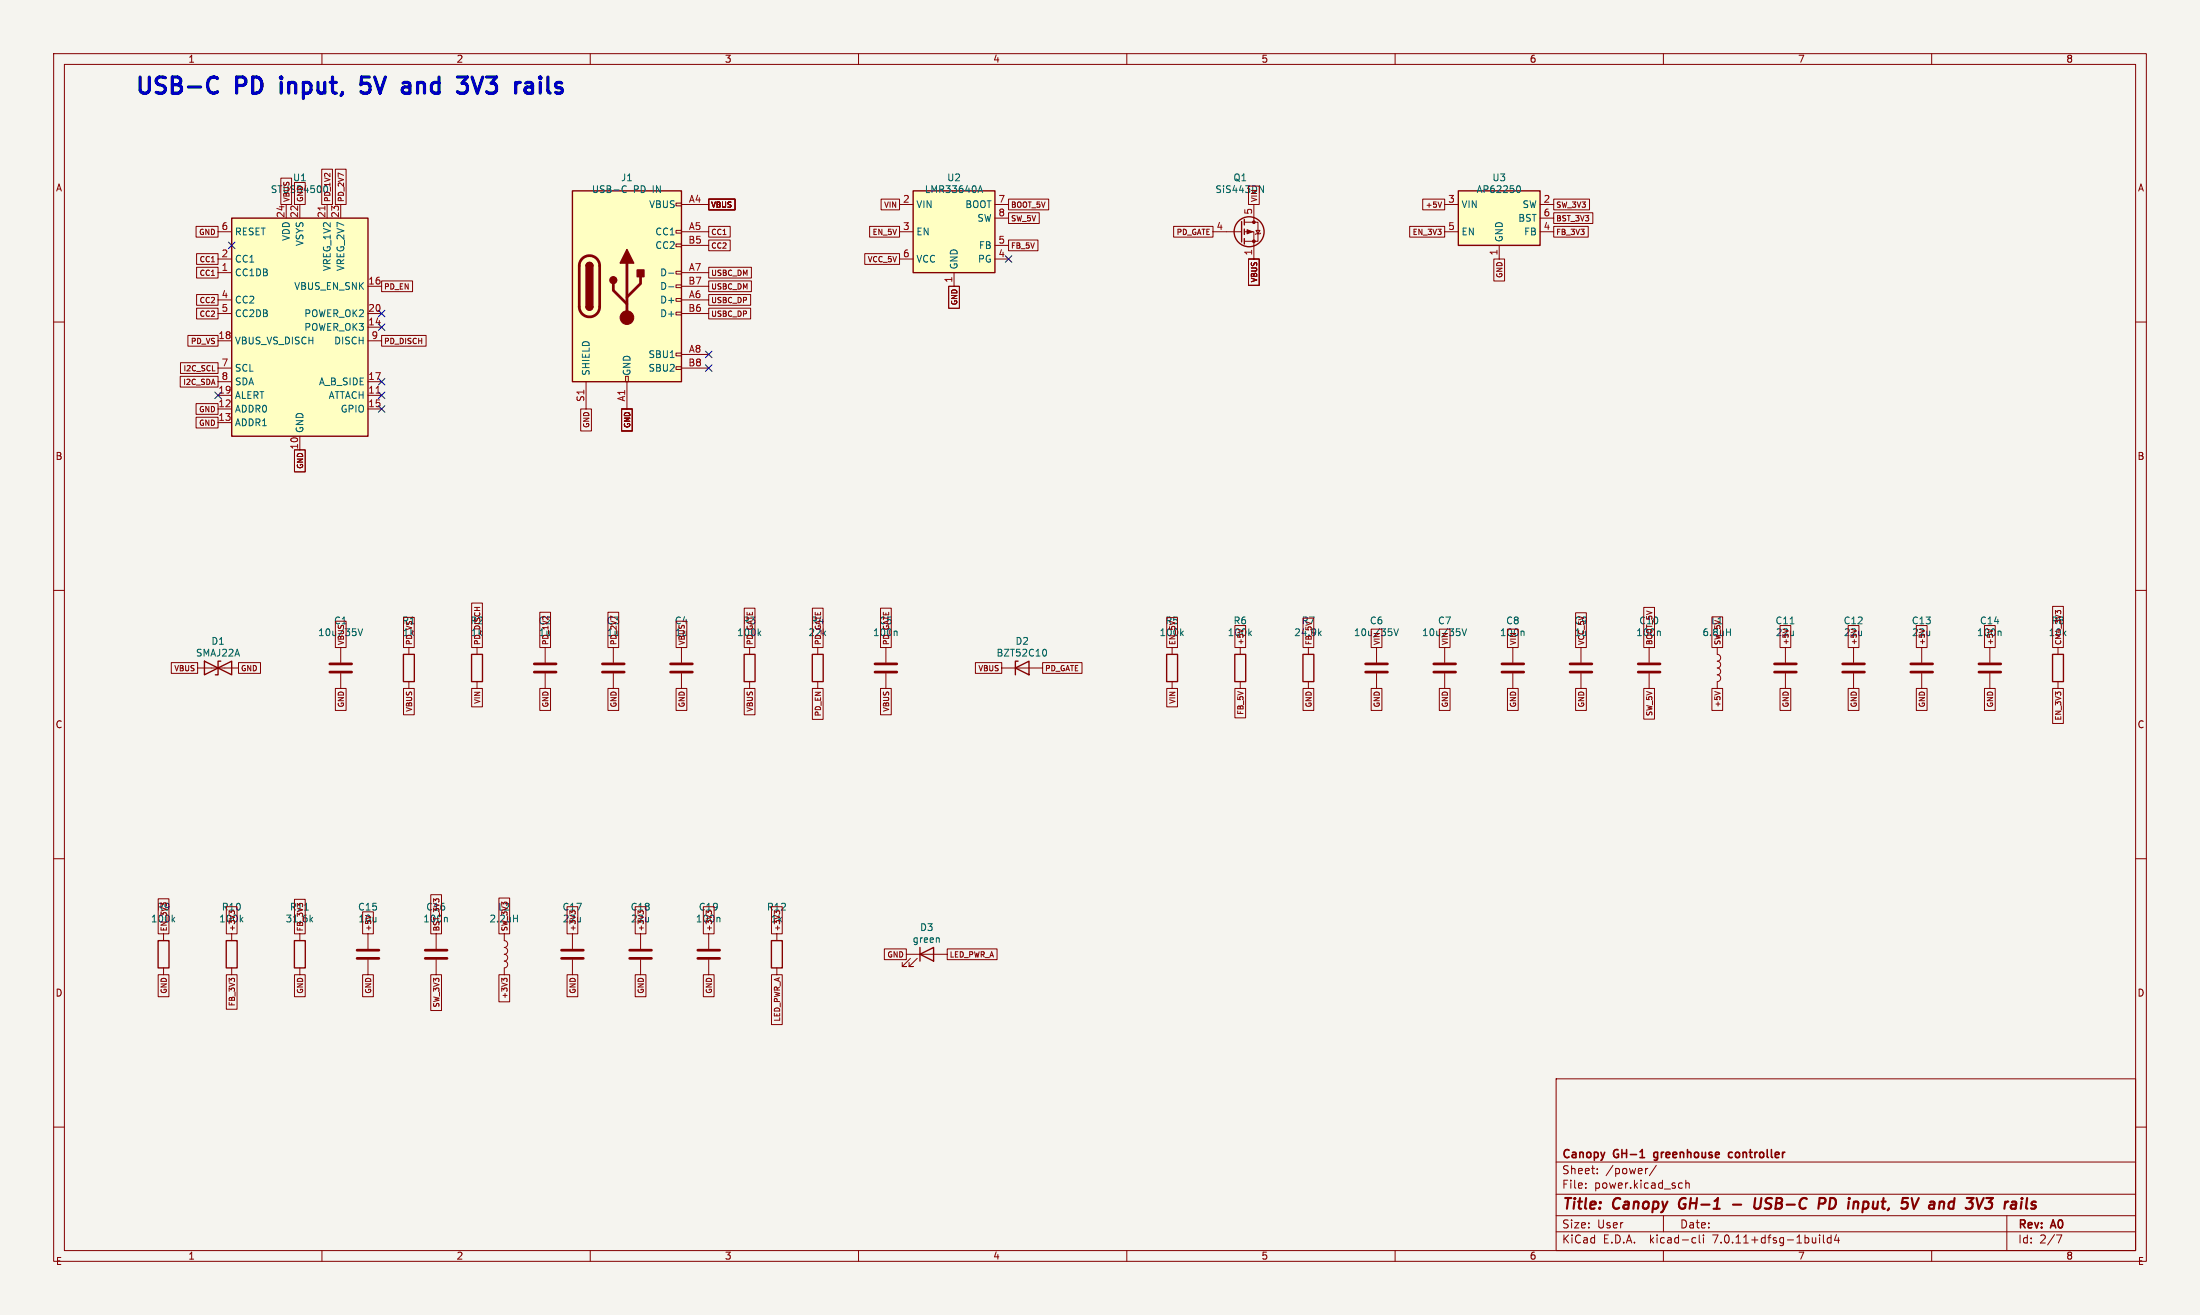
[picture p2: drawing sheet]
<svg xmlns="http://www.w3.org/2000/svg" width="410mm" height="245mm" viewBox="0 0 410 245" stroke-linecap="round" stroke-linejoin="round" font-family="sans-serif">
<path d="M0 0h410v245h-410z" fill="#f5f4ef" stroke="#f5f4ef" stroke-width=".19"/>
<g fill="none" stroke="#840000" stroke-width=".19">
<path d="M10 10h390v225h-390zM12 12h386v221h-386zM60 10v2M110 10v2M160 10v2M210 10v2M260 10v2M310 10v2M360 10v2M52.3 33.2h2v4.9h-2zM53.3 38.1v2.5M54.9 34h2v4.1h-2z"/>
<path d="M55.9 38.1v2.5M60 31.5h2v6.6h-2zM61 38.1v2.5M62.5 31.5h2v6.6h-2zM63.5 38.1v2.5M126 37.8h1v.6h-1zM127 38.1h5.1M132.1 37.1h4.9v2h-4.9zM164.2 37.1h3.4v2h-3.4zM167.6 38.1h2.6M185.4 38.1h2.6M188 37.1h7.4v2h-7.4z"/>
<path d="M188 39.6h5.7v2h-5.7zM232.7 34.7h2v3.4h-2zM233.7 38.1v3.3M265.1 37.1h4.1v2h-4.1zM268.7 37.6l-.4 1M269.2 38.1h2.6M287 38.1h2.6M289.6 37.1h6.6v2h-6.6zM289.6 39.6h7.2v2h-7.2zM10 60h2M36.5 42.2h4.1v2h-4.1zM36.6 49.8h4v2h-4z"/>
<path d="M36.6 47.3h4v2h-4zM36.6 54.9h4v2h-4zM36.6 57.4h4v2h-4zM40.6 43.2h2.6M40.6 48.3h2.6M40.6 50.8h2.6M40.6 58.4h2.6M40.6 55.9h2.6M68.6 53.3h2.5M68.6 58.4h2.5M71.1 52.3h5.8v2h-5.8zM126 58.2h1v.5h-1z"/>
<path d="M126 55.6h1v.5h-1zM126 53.1h1v.5h-1zM126 50.5h1v.6h-1zM126 45.5h1v.5h-1zM126 42.9h1v.5h-1zM127 43.2h5.1M127 45.7h5.1M127 50.8h5.1M127 53.3h5.1M127 58.4h5.1M127 55.9h5.1M132.1 52.3h7.9v2h-7.9z"/>
<path d="M132.1 54.9h7.8v2h-7.8zM132.1 57.4h7.8v2h-7.8zM132.1 42.2h4v2h-4zM132.1 49.8h7.9v2h-7.9zM132.1 44.7h4v2h-4zM161.2 47.3h6.4v2h-6.4zM162.1 42.2h5.5v2h-5.5zM167.6 43.2h2.6M167.6 48.3h2.6M176.8 53.3h2v4.1h-2zM177.8 50.8v2.5M185.4 40.6h2.6"/>
<path d="M185.4 48.3h2.6M185.4 45.7h2.6M188 44.7h5.4v2h-5.4zM218.7 42.2h7.4v2h-7.4zM226.1 43.2h5.3M231.9 43.2h1.8v5.1M231.9 41.4h2.5v3.6h-2.5M232.7 48.3h2v4.9h-2zM234.1 42.9h.7l-.4 .7zM234.9 43.4l-1 .3M262.7 42.2h6.5v2h-6.5zM269.2 43.2h2.6"/>
<path d="M278.4 48.3h2v4.1h-2zM279.4 45.7v2.6M287 43.2h2.6M287 40.6h2.6M289.6 42.2h6.4v2h-6.4zM398 60h2M33.6 70.1h7v2h-7zM33.6 67.6h7v2h-7zM35 62.5h5.6v2h-5.6zM36.5 75.2h4.1v2h-4.1zM36.5 77.7h4.1v2h-4.1zM40.6 73.7h2.6"/>
<path d="M40.6 76.2h2.6M40.6 78.7h2.6M40.6 71.1h2.6M40.6 63.5h2.6M40.6 68.6h2.6M68.6 73.7h2.5M68.6 76.2h2.5M68.6 61h2.5M68.6 71.1h2.5M68.6 63.5h2.5M71.1 62.5h8.3v2h-8.3zM108.2 76.2h2v4.1h-2z"/>
<path d="M109.2 71.1v5.1M115.8 76.2h2v4.1h-2zM116.6 70.1h.5v1h-.5zM116.8 71.1v5.1M126 68.3h1v.5h-1zM126 65.8h1v.5h-1zM127 68.6h5.1M127 66h5.1M54.9 83.8h2v4.1h-2zM55.9 81.3v2.5M10 110h2M62.5 115.7h2v5h-2z"/>
<path d="M75.2 115h2v5.7h-2zM87.9 112.4h2v8.3h-2zM100.6 114.1h2v6.6h-2zM113.3 114.1h2v6.6h-2zM126 115.7h2v5h-2zM126.5 119.4l1 .3-1 .4M138.7 113.3h2v7.4h-2zM151.4 113.3h2v7.4h-2zM164.1 113.3h2v7.4h-2zM217.4 115.1h2v5.6h-2zM230.1 116.6h2v4.1h-2zM242.8 115.2h2v5.5h-2z"/>
<path d="M255.5 117.2h2v3.5h-2zM268.2 117.2h2v3.5h-2zM280.9 117.2h2v3.5h-2zM293.6 114.2h2v6.5h-2zM294.2 119.4l1 .3-1 .4M295.3 116.6v.7M306.3 113.2h2v7.5h-2zM319 114.9h2v5.8h-2zM331.7 116.6h2v4.1h-2zM344.4 116.6h2v4.1h-2zM357.1 116.6h2v4.1h-2zM369.8 116.6h2v4.1h-2z"/>
<path d="M382.5 113h2v7.7h-2zM398 110h2M31.9 123.5h4.9v2h-4.9zM36.8 124.5h7.6M44.4 123.5h4.1v2h-4.1zM62.5 128.3h2v4.1h-2zM63.5 120.7v2.7M63.5 125.5v2.8M75.2 128.3h2v4.9h-2zM76.2 120.7v1.2M76.2 127v1.3M87.9 128.3h2v3.4h-2z"/>
<path d="M88.9 120.7v1.2M88.9 127v1.3M100.6 128.3h2v4.1h-2zM101.6 120.7v2.7M101.6 125.5v2.8M113.3 128.3h2v4.1h-2zM114.3 120.7v2.7M114.3 125.5v2.8M126 128.3h2v4.1h-2zM127 120.7v2.7M127 125.5v2.8M138.7 128.3h2v4.9h-2z"/>
<path d="M139.7 120.7v1.2M139.7 127v1.3M151.4 128.3h2v5.7h-2zM152.4 120.7v1.2M152.4 127v1.3M164.1 128.3h2v4.9h-2zM165.1 120.7v2.7M165.1 125.5v2.8M181.8 123.5h4.9v2h-4.9zM186.7 124.5h7.6M194.3 123.5h7.3v2h-7.3zM217.4 128.3h2v3.4h-2z"/>
<path d="M218.4 120.7v1.2M218.4 127v1.3M230.1 128.3h2v5.4h-2zM231.1 120.7v1.2M231.1 127v1.3M242.8 128.3h2v4.1h-2zM243.8 120.7v1.2M243.8 127v1.3M255.5 128.3h2v4.1h-2zM256.5 120.7v2.7M256.5 125.5v2.8M268.2 128.3h2v4.1h-2z"/>
<path d="M269.2 120.7v2.7M269.2 125.5v2.8M280.9 128.3h2v4.1h-2zM281.9 120.7v2.7M281.9 125.5v2.8M293.6 128.3h2v4.1h-2zM294.6 120.7v2.7M294.6 125.5v2.8M306.3 128.3h2v5.7h-2zM307.3 120.7v2.7M307.3 125.5v2.8M319 128.3h2v4.1h-2z"/>
<path d="M319.6 128.8l1 .4M320 120.7v1.2a.64 .64 0 0 1 .7 .7 .64 .64 0 0 1-.7 .6 .64 .64 0 0 1 .7 .6 .64 .64 0 0 1-.7 .7 .64 .64 0 0 1 .7 .6 .64 .64 0 0 1-.7 .6 .64 .64 0 0 1 .7 .7 .64 .64 0 0 1-.7 .6v1.3M331.7 128.3h2v4.1h-2zM332.7 120.7v2.7M332.7 125.5v2.8M344.4 128.3h2v4.1h-2zM345.4 120.7v2.7M345.4 125.5v2.8M357.1 128.3h2v4.1h-2zM358.1 120.7v2.7M358.1 125.5v2.8M369.8 128.3h2v4.1h-2z"/>
<path d="M370.8 120.7v2.7M370.8 125.5v2.8M382.5 128.3h2v6.5h-2zM383.5 120.7v1.2M383.5 127v1.3M10 160h2M398 160h2M29.5 167.5h2v6.5h-2zM30.5 174v1.3M42.2 168.9h2v5.1h-2zM43.2 174v1.3M54.9 167.6h2v6.4h-2z"/>
<path d="M55.9 174v1.3M67.6 169.9h2v4.1h-2zM68.6 174v2.8M68.6 178.8v2.8M80.3 166.7h2v7.3h-2zM81.3 174v2.8M81.3 178.8v2.8M93 167.3h2v6.7h-2zM94 174v1.3a.64 .64 0 0 1 .6 .6 .64 .64 0 0 1-.6 .6 .64 .64 0 0 1 .6 .7 .64 .64 0 0 1-.6 .6 .64 .64 0 0 1 .6 .6 .64 .64 0 0 1-.6 .7 .64 .64 0 0 1 .6 .6 .64 .64 0 0 1-.6 .6v1.3M105.7 168.9h2v5.1h-2zM106.7 174v2.8M106.7 178.8v2.8"/>
<path d="M118.4 168.9h2v5.1h-2zM119.4 174v2.8M119.4 178.8v2.8M131.1 168.9h2v5.1h-2zM132.1 174v2.8M132.1 178.8v2.8M143.8 168.9h2v5.1h-2zM144.8 174v1.3M164.8 176.8h4.1v2h-4.1zM168.9 177.8h7.6M169.7 178.6l-1.6 1.5h.8h-.8v-.8M170.9 178.6l-1.5 1.5h.8h-.8v-.8"/>
<path d="M176.5 176.8h9.3v2h-9.3zM29.5 181.6h2v4.1h-2zM30.5 180.3v1.3M42.2 181.6h2v6.4h-2zM43.2 180.3v1.3M54.9 181.6h2v4.1h-2zM55.9 180.3v1.3M67.6 181.6h2v4.1h-2zM80.3 181.6h2v6.7h-2zM93 181.6h2v5.1h-2zM94.5 182.8v-.3l-.2-.2h-.3l-.1 .3-.4-.3v.6M105.7 181.6h2v4.1h-2z"/>
<path d="M118.4 181.6h2v4.1h-2zM131.1 181.6h2v4.1h-2zM143.8 181.6h2v9.3h-2zM144.8 180.3v1.3M10 210h2M290 201h108v32h-108zM290 216.5h108M297.7 218.6v.1M297.7 217.8v.1M307.1 217.7l-.3 .1M308.7 217.1l-1.3 2M314.2 219.9v1.5"/>
<path d="M398 210h2M60 233v2M110 233v2M160 233v2M210 233v2M260 233v2M290 229.5h108M290 226.5h108M290 222.5h108M295.5 221.3v.1M295.5 220.5v.1M310 233v2"/>
<path d="M310 226.5v3M313.1 220.4l.4 .1M313.5 221.3l-.4 .1M314.2 220.5l.2-.1 .3 .1 .1 .9M315.6 230.6l.4 .1M316 231.5l-.4 .1M316.7 230.1v1.3l.2 .2M317.5 230.1v.1M317.5 230.6v1M339.1 230.1v.1M339.1 230.6v1M339.8 230.1v1.3l.2 .2"/>
<path d="M341.2 230.7l-.4-.1-.3 .3 .2 .6h.5M341.2 230.1v1.5M342.2 230l-.3 1.1h.9M342.6 230.6v1M360 233v2M374 226.5v6.5M383.3 230.1h.9l-.6 1.5"/>
</g>
<g fill="none" stroke="#840000" stroke-width=".4">
<path d="M313.2 223.5a1.27 1.27 0 0 0 0 1.6M323 224.5h1.5M327.1 223.2l-.2 1.6 .2 .3a.66 .66 0 0 0 1-.3l.2-1.6M339.1 223.2l1 .1a.58 .58 0 0 1-.3 1h-.8M341.6 223.2h-.5l-.2 2 .8-.1M347.2 225.1l.5 .1M347.3 223.9l-.2 2M347.9 223.9l-.6 .1M357.6 223.2l-.9 2M363.6 223.9l.6 .1M364 225.1l-.2 .1M364.3 223.2l-.3 2"/>
<path d="M370.2 223.2h1.2l-.7 .8M378.9 224.5l.4 .1 .1 .3-.3 .3h-.4M378.9 223.9l.5 .1"/>
</g>
<path d="M305.6 215.7h.9M308.3 214.8v.7M322.8 214.8l-.4-.1-.3 .3 .2 .6h.5" fill="none" stroke="#840000" stroke-width=".3"/>
<g fill="none" stroke="#840000" stroke-width=".25">
<path d="M106.7 35.6h20.3v35.5h-20.3zM170.2 35.6h15.2v15.2h-15.2zM271.8 35.6h15.2v10.1h-15.2zM43.2 40.6h25.4v40.7h-25.4zM109.2 57.2a.64 .64 0 0 0 .7 .6 .64 .64 0 0 0 .6-.6M109.2 49.5a.64 .64 0 0 1 .7-.6 .64 .64 0 0 1 .6 .6M231.4 41.3v3.8M231.9 40.9v1M231.9 42.7v1M231.9 44.5v1M38.1 123.2v2.5l5.1-2.5v2.5zM41.1 123.2h-.5v2.5h-.5"/>
<path d="M75.2 121.9h2v5.1h-2zM87.9 121.9h2v5.1h-2zM138.7 121.9h2v5.1h-2zM151.4 121.9h2v5.1h-2zM189.2 124.5l2.6-1.3v2.5zM189.7 123.2h-.5v2.5M217.4 121.9h2.1v5.1h-2.1zM230.1 121.9h2.1v5.1h-2.1zM242.8 121.9h2.1v5.1h-2.1zM382.5 121.9h2.1v5.1h-2.1zM29.5 175.3h2v5h-2zM42.2 175.3h2v5h-2z"/>
<path d="M54.9 175.3h2v5h-2zM143.8 175.3h2v5h-2zM171.4 177.8l2.6-1.3v2.6zM171.4 176.5v2.6"/>
<circle cx="232.8" cy="43.2" r="2.79"/>
</g>
<g fill="none" stroke="#840000" stroke-width=".51">
<path d="M108.5 48.2a1.9 1.9 0 0 1 2.1-.4 1.9 1.9 0 0 1 1.2 1.7v7.7a1.91 1.91 0 0 1-1.9 1.8 1.91 1.91 0 0 1-2-1.8l.1-7.8 .1-.7zM114.3 52.8v1.3l2.5 2.5M116.8 49v10.2M119.4 51.6v1.2l-2.6 2.6M61.5 125.2h4M61.5 123.7h4M99.6 125.2h4M99.6 123.7h4M112.3 125.2h4M112.3 123.7h4M125 125.2h4M125 123.7h4"/>
<path d="M163.1 125.2h4M163.1 123.7h4M254.5 125.2h4.1M254.5 123.7h4.1M267.2 125.2h4.1M267.2 123.7h4.1M279.9 125.2h4.1M279.9 123.7h4.1M292.6 125.2h4.1M292.6 123.7h4.1M305.3 125.2h4.1M305.3 123.7h4.1"/>
<path d="M330.7 125.2h4.1M330.7 123.7h4.1M343.4 125.2h4.1M343.4 123.7h4.1M356.1 125.2h4.1M356.1 123.7h4.1M368.8 125.2h4.1M368.8 123.7h4.1M66.5 178.6h4.1M66.5 177h4.1M79.2 178.6h4.1M79.2 177h4.1"/>
<path d="M104.6 178.6h4.1M104.6 177h4.1M117.3 178.6h4.1M117.3 177h4.1M130 178.6h4.1M130 177h4.1"/>
</g>
<g fill="none" stroke="#006464" stroke-width=".19">
<path d="M116.4 34.6l-.2 .1M116.5 34.6l.2 .1M116.7 35.8l-.2 .1-.3-.1M182.3 35.9l.4-1.3 .4 1.3M182.4 35.5h.6M234.7 34.6l.8 1.3v-1.3M282.8 34.7l.1-.1a.68 .68 0 0 1 .5 .6 .68 .68 0 0 1-.5 .7l-.1-.1M124.6 50.9h1M124.6 53.4h1M66.3 117.8v.5M66.7 117.2l.5 1.2 .4-1.2M141.4 117.9l.4 .5"/>
<path d="M141.8 117.6l-.5 .5M167 117.6l.2 .2v.6M220.2 117.9l.3 .5M220.5 117.6l-.5 .5M232.9 117.9l.3 .5M233.2 117.6l-.5 .5M245.9 117.9l.3 .5M246.2 117.6l-.5 .5M259.4 117.8v.5M259.8 117.2l.4 1.2 .4-1.2M272.1 117.8v.5M272.5 117.2l.4 1.2 .4-1.2"/>
<path d="M283.8 117.6l.2 .2v.6M309.2 117.6l.2 .2v.6M321.8 117.8h.7M322.5 117.2v1.2M333.6 116.2h.7M372.7 117.6l.2 .2v.6M194.6 121a.68 .68 0 0 1 .5 .6 .68 .68 0 0 1-.5 .6M32.2 171.3l.4 .5M32.6 170.9l-.5 .5M44.9 171.3l.4 .5M45.3 170.9l-.5 .5M56.8 169.6h.7"/>
<path d="M57.9 171.3l.4 .5M58.3 170.9l-.5 .5M83.2 170.9l.2 .2v.7M95.7 171.1h.7M96.4 170.5v1.3M134 170.9l.2 .2v.7M175 174.8v.8"/>
</g>
<g fill="#ffffc2" stroke="#ffffc2" stroke-width=".19">
<path d="M271.8 35.6h15.2v10.1h-15.2z"/>
<path d="M170.2 35.6h15.2v15.2h-15.2z"/>
<path d="M43.2 40.6h25.4v40.7h-25.4z"/>
<path d="M106.7 35.6h20.3v35.5h-20.3z"/>
</g>
<g fill="#840000" stroke="#840000" stroke-width=".19">
<path d="M232.4 42.8l1 .4-1 .4z"/>
<circle cx="233.7" cy="45" r=".25"/>
<circle cx="233.7" cy="41.4" r=".25"/>
<circle cx="116.8" cy="59.2" r="1.27"/>
</g>
<path d="M60.5 38.4v.7M70.1 73.2h.7" fill="none" stroke="#a90000" stroke-width=".19"/>
<g fill="#840000" stroke="#840000" stroke-width=".25">
<path d="M109.2 57.2h1.3a.64 .64 0 0 1-.6 .6 .64 .64 0 0 1-.7-.6z"/>
<path d="M109.2 49.5h1.3v7.7h-1.3z"/>
<path d="M109.4 49.1a.64 .64 0 0 1 .7-.2 .64 .64 0 0 1 .4 .6h-1.3z"/>
<path d="M116.8 46.5l1.3 2.5h-2.5z"/>
<path d="M118.7 50.3h1.3v1.3h-1.3z"/>
<circle cx="114.3" cy="52.2" r=".63"/>
</g>
<g fill="none" stroke="#0000c2" stroke-width=".6">
<path d="M39.3 14.5a1.05 1.05 0 0 1 1.2 .1M40.5 17.1a1.05 1.05 0 0 1-1.2 .1M52.4 14.4v.2M52.4 15.4v2M52.4 14.4l-.1 .1 .1 .1M52.4 14.4l.1 .1-.1 .1M67.3 17.1l.4 .3h.7l.3-.2M68.8 14.4h-1.4l-.1 1.4 .4-.3h.7l.3 .1M76.3 15.5l.1 .3v1.6M76.4 17.2l-.3 .2M76.4 16.1l-.3 .1M88 14.4l1 3 1-3"/>
<path d="M99.1 15.5l.2 .3v1.6M99.3 17.2l-.3 .2M99.3 16.1l-.3 .1M100.7 14.4v.2M100.7 15.4v2M100.7 14.4l-.2 .1 .2 .1M100.7 14.4l.1 .1-.1 .1"/>
</g>
<g fill="none" stroke="#000084" stroke-width=".19">
<path d="M42.6 45.1l1.2 1.2M43.8 45.1l-1.2 1.2M70.5 57.8l1.2 1.2M71.7 57.8l-1.2 1.2M187.4 47.7l1.2 1.2M188.6 47.7l-1.2 1.2M40 73.1l1.2 1.2M41.2 73.1l-1.2 1.2M70.5 73.1l1.2 1.2M70.5 75.6l1.2 1.2M70.5 70.5l1.2 1.2M70.5 60.4l1.2 1.2"/>
<path d="M71.7 73.1l-1.2 1.2M71.7 75.6l-1.2 1.2M71.7 70.5l-1.2 1.2M71.7 60.4l-1.2 1.2M131.5 68l1.2 1.2M131.5 65.4l1.2 1.2M132.7 68l-1.2 1.2M132.7 65.4l-1.2 1.2"/>
</g>
<g font-size="4.2" fill="#0000c2">
<text x="25" y="17.8">USB-C</text>
<text x="44.2" y="17.8">PD</text>
<text x="53.7" y="17.8">input,</text>
<text x="69.9" y="17.8">5V</text>
<text x="78.8" y="17.8">and</text>
<text x="90.4" y="17.8">3V3</text>
<text x="102.2" y="17.8">rails</text>
</g>
<g font-size="2.8" fill="#840000">
<text x="291" y="225.9">Title:</text>
<text x="300.7" y="225.9">Canopy</text>
<text x="313.7" y="225.9">GH-1</text>
<text x="329.3" y="225.9">USB-C</text>
<text x="342.2" y="225.9">PD</text>
<text x="348.5" y="225.9">input,</text>
<text x="359.3" y="225.9">5V</text>
<text x="365.2" y="225.9">and</text>
<text x="373" y="225.9">3V3</text>
</g>
<g font-size="2.1" fill="#840000">
<text x="291" y="221.7">File:</text>
<text x="291" y="219">Sheet:</text>
<text x="291" y="216.2">Canopy</text>
<text x="297.1" y="221.7">power.kicad_sch</text>
<text x="299.2" y="219">/power/</text>
<text x="300.8" y="216.2">GH-1</text>
<text x="308.9" y="216.2">greenhouse</text>
<text x="323.4" y="216.2">controller</text>
<text x="291" y="231.9">KiCad</text>
<text x="291" y="229.1">Size:</text>
<text x="297.7" y="229.1">User</text>
<text x="298.7" y="231.9">E.D.A.</text>
<text x="307.6" y="231.9">kicad-cli</text>
<text x="313" y="229.1">Date:</text>
<text x="319.5" y="231.9">7.0.11+dfsg-1build4</text>
<text x="376" y="229.3">Rev:</text>
<text x="376" y="231.9">Id:</text>
<text x="380.1" y="231.9">2/7</text>
<text x="382.4" y="229.3">A0</text>
</g>
<g font-size="1.8" fill="#840000">
<text x="35" y="11.9">1</text>
<text x="85" y="11.9">2</text>
<text x="135" y="11.9">3</text>
<text x="185" y="11.9">4</text>
<text x="235" y="11.9">5</text>
<text x="285" y="11.9">6</text>
<text x="335" y="11.9">7</text>
<text x="385" y="11.9">8</text>
<text x="10.3" y="35.9">A</text>
<text x="398.4" y="35.9">A</text>
<text x="10.3" y="85.9">B</text>
<text x="398.3" y="85.9">B</text>
<text x="62.2" y="116.5">C1</text>
<text x="74.9" y="116.5">R1</text>
<text x="75" y="118.7">1k</text>
<text x="87.6" y="116.5">R2</text>
<text x="87.7" y="118.7">1k</text>
<text x="100.3" y="116.5">C2</text>
<text x="100.3" y="118.7">1u</text>
<text x="113" y="116.5">C3</text>
<text x="113" y="118.7">1u</text>
<text x="125.7" y="116.5">C4</text>
<text x="125.7" y="118.7">1u</text>
<text x="137.3" y="118.7">100k</text>
<text x="138.4" y="116.5">R3</text>
<text x="150.6" y="118.7">22k</text>
<text x="151.1" y="116.5">R4</text>
<text x="162.6" y="118.7">100n</text>
<text x="163.8" y="116.5">C5</text>
<text x="216" y="118.7">100k</text>
<text x="217.1" y="116.5">R5</text>
<text x="228.7" y="118.7">100k</text>
<text x="242.5" y="116.5">R7</text>
<text x="293.3" y="116.5">C9</text>
<text x="293.4" y="118.7">1u</text>
<text x="304.9" y="118.7">100n</text>
<text x="305.4" y="116.5">C10</text>
<text x="318.8" y="116.5">L1</text>
<text x="330.9" y="118.7">22u</text>
<text x="343.6" y="118.7">22u</text>
<text x="356.3" y="118.7">22u</text>
<text x="368.4" y="118.7">100n</text>
<text x="381.7" y="118.7">10k</text>
<text x="382.2" y="116.5">R8</text>
<text x="10.3" y="135.9">C</text>
<text x="398.3" y="135.9">C</text>
<text x="28" y="172.1">100k</text>
<text x="29.1" y="169.9">R9</text>
<text x="41.2" y="169.9">R10</text>
<text x="53.1" y="172.1">31.6k</text>
<text x="53.9" y="169.9">R11</text>
<text x="66.7" y="172.1">10u</text>
<text x="78.8" y="172.1">100n</text>
<text x="79.3" y="169.9">C16</text>
<text x="91.1" y="172.1">2.2uH</text>
<text x="92.8" y="169.9">L2</text>
<text x="104.7" y="169.9">C17</text>
<text x="117.4" y="169.9">C18</text>
<text x="130.1" y="169.9">C19</text>
<text x="142.8" y="169.9">R12</text>
<text x="143.6" y="172.1">1k</text>
<text x="10.3" y="185.9">D</text>
<text x="398.3" y="185.9">D</text>
<text x="10.3" y="235.9">E</text>
<text x="35" y="234.9">1</text>
<text x="85" y="234.9">2</text>
<text x="135" y="234.9">3</text>
<text x="185" y="234.9">4</text>
<text x="235" y="234.9">5</text>
<text x="285" y="234.9">6</text>
<text x="335" y="234.9">7</text>
<text x="385" y="234.9">8</text>
<text x="398.3" y="235.9">E</text>
</g>
<g font-size="1.8" fill="#006464">
<text x="54.5" y="34">U1</text>
<text x="115.6" y="34">J1</text>
<text x="176.4" y="34">U2</text>
<text x="229.8" y="34">Q1</text>
<text x="278" y="34">U3</text>
<text x="50.4" y="36.2">STUSB4500</text>
<text x="110.2" y="36.2">USB-C</text>
<text x="118" y="36.2">PD</text>
<text x="120.9" y="39">VBUS</text>
<text x="121.7" y="36.2">IN</text>
<text x="170.7" y="39">VIN</text>
<text x="172.3" y="36.2">LMR33640A</text>
<text x="179.8" y="39">BOOT</text>
<text x="182" y="41.5">SW</text>
<text x="226.4" y="36.2">SiS443DN</text>
<text x="272.3" y="39">VIN</text>
<text x="275.1" y="36.2">AP62250</text>
<text x="282.9" y="41.5">BST</text>
<text x="283.6" y="39">SW</text>
<text x="43.7" y="44">RESET</text>
<text x="54.2" y="45" transform="rotate(-90 54.2 45)">VDD</text>
<text x="56.7" y="45.9" transform="rotate(-90 56.7 45.9)">VSYS</text>
<text x="122" y="44">CC1</text>
<text x="122" y="46.6">CC2</text>
<text x="170.7" y="44">EN</text>
<text x="182.4" y="46.6">FB</text>
<text x="272.3" y="44">EN</text>
<text x="280.3" y="45.2" transform="rotate(-90 280.3 45.2)">GND</text>
<text x="283.9" y="44">FB</text>
<text x="43.7" y="51.7">CC1DB</text>
<text x="43.7" y="49.1">CC1</text>
<text x="61.8" y="50.6" transform="rotate(-90 61.8 50.6)">VREG_1V2</text>
<text x="64.4" y="50.6" transform="rotate(-90 64.4 50.6)">VREG_2V7</text>
<text x="122.9" y="51.7">D-</text>
<text x="170.7" y="49.1">VCC</text>
<text x="178.7" y="50.3" transform="rotate(-90 178.7 50.3)">GND</text>
<text x="182.2" y="49.1">PG</text>
<text x="43.7" y="56.7">CC2</text>
<text x="43.7" y="59.3">CC2DB</text>
<text x="54.7" y="54.2">VBUS_EN_SNK</text>
<text x="56.6" y="59.3">POWER_OK2</text>
<text x="122.9" y="56.7">D+</text>
<text x="122.9" y="59.3">D+</text>
<text x="122.9" y="54.2">D-</text>
<text x="43.7" y="64.4">VBUS_VS_DISCH</text>
<text x="56.6" y="61.8">POWER_OK3</text>
<text x="62.2" y="64.4">DISCH</text>
<text x="43.7" y="69.4">SCL</text>
<text x="43.7" y="72">SDA</text>
<text x="59.3" y="72">A_B_SIDE</text>
<text x="110.1" y="70.1" transform="rotate(-90 110.1 70.1)">SHIELD</text>
<text x="117.7" y="70.1" transform="rotate(-90 117.7 70.1)">GND</text>
<text x="120.8" y="66.9">SBU1</text>
<text x="120.8" y="69.4">SBU2</text>
<text x="43.7" y="77.1">ADDR0</text>
<text x="43.7" y="74.5">ALERT</text>
<text x="61.2" y="74.5">ATTACH</text>
<text x="63.4" y="77.1">GPIO</text>
<text x="43.7" y="79.6">ADDR1</text>
<text x="56.7" y="80.8" transform="rotate(-90 56.7 80.8)">GND</text>
<text x="59.2" y="118.7">10u/35V</text>
<text x="229.8" y="116.5">R6</text>
<text x="241.1" y="118.7">24.9k</text>
<text x="252.2" y="118.7">10u/35V</text>
<text x="255.2" y="116.5">C6</text>
<text x="264.9" y="118.7">10u/35V</text>
<text x="267.9" y="116.5">C7</text>
<text x="279.5" y="118.7">100n</text>
<text x="280.6" y="116.5">C8</text>
<text x="317.2" y="118.7">6.8uH</text>
<text x="330.8" y="116.5">C11</text>
<text x="343.5" y="116.5">C12</text>
<text x="356.2" y="116.5">C13</text>
<text x="368.9" y="116.5">C14</text>
<text x="36.4" y="122.5">SMAJ22A</text>
<text x="39.3" y="120.3">D1</text>
<text x="185.6" y="122.5">BZT52C10</text>
<text x="189.2" y="120.3">D2</text>
<text x="40.7" y="172.1">100k</text>
<text x="66.6" y="169.9">C15</text>
<text x="104.8" y="172.1">22u</text>
<text x="117.5" y="172.1">22u</text>
<text x="129.6" y="172.1">100n</text>
<text x="171.4" y="173.7">D3</text>
<text x="170" y="175.9">green</text>
</g>
<g font-size="1.8" fill="#a90000">
<text x="53.1" y="40.7" transform="rotate(-90 53.1 40.7)">24</text>
<text x="55.6" y="40.7" transform="rotate(-90 55.6 40.7)">22</text>
<text x="60.7" y="40.7" transform="rotate(-90 60.7 40.7)">21</text>
<text x="63.2" y="40.7" transform="rotate(-90 63.2 40.7)">23</text>
<text x="128.3" y="37.8">A4</text>
<text x="168.2" y="37.8">2</text>
<text x="186" y="37.8">7</text>
<text x="186" y="40.4">8</text>
<text x="233.4" y="40.1" transform="rotate(-90 233.4 40.1)">5</text>
<text x="269.8" y="37.8">3</text>
<text x="287.6" y="37.8">2</text>
<text x="287.6" y="40.4">6</text>
<text x="41.2" y="42.9">6</text>
<text x="128.2" y="45.5">B5</text>
<text x="128.3" y="42.9">A5</text>
<text x="168.2" y="42.9">3</text>
<text x="186" y="45.5">5</text>
<text x="226.6" y="42.9">4</text>
<text x="233.4" y="47.7" transform="rotate(-90 233.4 47.7)">1</text>
<text x="269.8" y="42.9">5</text>
<text x="279.1" y="47.7" transform="rotate(-90 279.1 47.7)">1</text>
<text x="287.6" y="42.9">4</text>
<text x="41.2" y="50.5">1</text>
<text x="41.2" y="48">2</text>
<text x="68.5" y="53.1">16</text>
<text x="128.2" y="53.1">B7</text>
<text x="128.3" y="50.5">A7</text>
<text x="168.2" y="48">6</text>
<text x="177.5" y="52.8" transform="rotate(-90 177.5 52.8)">1</text>
<text x="186" y="48">4</text>
<text x="41.2" y="55.6">4</text>
<text x="41.2" y="58.2">5</text>
<text x="68.5" y="58.2">20</text>
<text x="128.2" y="58.2">B6</text>
<text x="128.3" y="55.6">A6</text>
<text x="40.6" y="63.2">18</text>
<text x="68.5" y="60.7">14</text>
<text x="69.1" y="63.2">9</text>
<text x="128.3" y="65.8">A8</text>
<text x="41.2" y="68.3">7</text>
<text x="41.2" y="70.9">8</text>
<text x="68.5" y="70.9">17</text>
<text x="128.2" y="68.3">B8</text>
<text x="40.6" y="75.9">12</text>
<text x="40.6" y="73.4">19</text>
<text x="68.5" y="73.4">11</text>
<text x="68.5" y="75.9">15</text>
<text x="109" y="75" transform="rotate(-90 109 75)">S1</text>
<text x="116.6" y="74.9" transform="rotate(-90 116.6 74.9)">A1</text>
<text x="40.6" y="78.5">13</text>
<text x="55.6" y="83.9" transform="rotate(-90 55.6 83.9)">10</text>
</g>
<g font-size="1.4" fill="#840000">
<text x="54.1" y="37.7" transform="rotate(-90 54.1 37.7)">VBUS</text>
<text x="56.7" y="37.7" transform="rotate(-90 56.7 37.7)">GND</text>
<text x="61.8" y="37.7" transform="rotate(-90 61.8 37.7)">PD_1V2</text>
<text x="64.3" y="37.7" transform="rotate(-90 64.3 37.7)">PD_2V7</text>
<text x="132.5" y="38.9">VBUS</text>
<text x="164.6" y="38.9">VIN</text>
<text x="188.3" y="38.9">BOOT_5V</text>
<text x="188.3" y="41.4">SW_5V</text>
<text x="234.5" y="37.7" transform="rotate(-90 234.5 37.7)">VIN</text>
<text x="265.6" y="38.9">+5V</text>
<text x="289.9" y="38.9">SW_3V3</text>
<text x="289.9" y="41.4">BST_3V3</text>
<text x="37" y="44">GND</text>
<text x="132.5" y="44">CC1</text>
<text x="132.5" y="46.5">CC2</text>
<text x="162.5" y="44">EN_5V</text>
<text x="188.3" y="46.5">FB_5V</text>
<text x="219.1" y="44">PD_GATE</text>
<text x="263.1" y="44">EN_3V3</text>
<text x="289.9" y="44">FB_3V3</text>
<text x="37.1" y="51.6">CC1</text>
<text x="37.1" y="49.1">CC1</text>
<text x="132.5" y="51.6">USBC_DM</text>
<text x="161.6" y="49.1">VCC_5V</text>
<text x="234.5" y="52.7" transform="rotate(-90 234.5 52.7)">VBUS</text>
<text x="280.2" y="51.9" transform="rotate(-90 280.2 51.9)">GND</text>
<text x="37.1" y="56.7">CC2</text>
<text x="37.1" y="59.2">CC2</text>
<text x="71.5" y="54.1">PD_EN</text>
<text x="132.5" y="54.1">USBC_DM</text>
<text x="132.5" y="56.7">USBC_DP</text>
<text x="132.5" y="59.2">USBC_DP</text>
<text x="178.6" y="57" transform="rotate(-90 178.6 57)">GND</text>
<text x="35.4" y="64.3">PD_VS</text>
<text x="71.5" y="64.3">PD_DISCH</text>
<text x="34" y="71.9">I2C_SDA</text>
<text x="34.1" y="69.4">I2C_SCL</text>
<text x="37" y="77">GND</text>
<text x="37" y="79.5">GND</text>
<text x="110" y="79.9" transform="rotate(-90 110 79.9)">GND</text>
<text x="117.6" y="79.9" transform="rotate(-90 117.6 79.9)">GND</text>
<text x="56.7" y="87.5" transform="rotate(-90 56.7 87.5)">GND</text>
<text x="32.3" y="125.3">VBUS</text>
<text x="44.8" y="125.3">GND</text>
<text x="64.3" y="120.3" transform="rotate(-90 64.3 120.3)">VBUS</text>
<text x="77" y="120.3" transform="rotate(-90 77 120.3)">PD_VS</text>
<text x="89.7" y="120.3" transform="rotate(-90 89.7 120.3)">PD_DISCH</text>
<text x="102.4" y="120.3" transform="rotate(-90 102.4 120.3)">PD_1V2</text>
<text x="115.1" y="120.3" transform="rotate(-90 115.1 120.3)">PD_2V7</text>
<text x="140.5" y="120.3" transform="rotate(-90 140.5 120.3)">PD_GATE</text>
<text x="153.2" y="120.3" transform="rotate(-90 153.2 120.3)">PD_GATE</text>
<text x="165.9" y="120.3" transform="rotate(-90 165.9 120.3)">PD_GATE</text>
<text x="182.2" y="125.3">VBUS</text>
<text x="194.7" y="125.3">PD_GATE</text>
<text x="219.2" y="120.3" transform="rotate(-90 219.2 120.3)">EN_5V</text>
<text x="231.9" y="120.3" transform="rotate(-90 231.9 120.3)">+5V</text>
<text x="244.6" y="120.3" transform="rotate(-90 244.6 120.3)">FB_5V</text>
<text x="257.3" y="120.3" transform="rotate(-90 257.3 120.3)">VIN</text>
<text x="270" y="120.3" transform="rotate(-90 270 120.3)">VIN</text>
<text x="282.7" y="120.3" transform="rotate(-90 282.7 120.3)">VIN</text>
<text x="308.1" y="120.3" transform="rotate(-90 308.1 120.3)">BOOT_5V</text>
<text x="320.8" y="120.3" transform="rotate(-90 320.8 120.3)">SW_5V</text>
<text x="333.5" y="120.3" transform="rotate(-90 333.5 120.3)">+5V</text>
<text x="346.2" y="120.3" transform="rotate(-90 346.2 120.3)">+5V</text>
<text x="358.9" y="120.3" transform="rotate(-90 358.9 120.3)">+5V</text>
<text x="371.6" y="120.3" transform="rotate(-90 371.6 120.3)">+5V</text>
<text x="384.3" y="120.3" transform="rotate(-90 384.3 120.3)">CM4_3V3</text>
<text x="64.3" y="131.9" transform="rotate(-90 64.3 131.9)">GND</text>
<text x="89.7" y="131.3" transform="rotate(-90 89.7 131.3)">VIN</text>
<text x="102.4" y="131.9" transform="rotate(-90 102.4 131.9)">GND</text>
<text x="115.1" y="131.9" transform="rotate(-90 115.1 131.9)">GND</text>
<text x="127.8" y="131.9" transform="rotate(-90 127.8 131.9)">GND</text>
<text x="219.2" y="131.3" transform="rotate(-90 219.2 131.3)">VIN</text>
<text x="244.6" y="131.9" transform="rotate(-90 244.6 131.9)">GND</text>
<text x="257.3" y="131.9" transform="rotate(-90 257.3 131.9)">GND</text>
<text x="270" y="131.9" transform="rotate(-90 270 131.9)">GND</text>
<text x="282.7" y="131.9" transform="rotate(-90 282.7 131.9)">GND</text>
<text x="295.4" y="131.9" transform="rotate(-90 295.4 131.9)">GND</text>
<text x="320.8" y="131.9" transform="rotate(-90 320.8 131.9)">+5V</text>
<text x="333.5" y="131.9" transform="rotate(-90 333.5 131.9)">GND</text>
<text x="346.2" y="131.9" transform="rotate(-90 346.2 131.9)">GND</text>
<text x="358.9" y="131.9" transform="rotate(-90 358.9 131.9)">GND</text>
<text x="371.6" y="131.9" transform="rotate(-90 371.6 131.9)">GND</text>
<text x="77" y="132.8" transform="rotate(-90 77 132.8)">VBUS</text>
<text x="140.5" y="132.8" transform="rotate(-90 140.5 132.8)">VBUS</text>
<text x="153.2" y="133.6" transform="rotate(-90 153.2 133.6)">PD_EN</text>
<text x="165.9" y="132.8" transform="rotate(-90 165.9 132.8)">VBUS</text>
<text x="231.9" y="133.3" transform="rotate(-90 231.9 133.3)">FB_5V</text>
<text x="308.1" y="133.6" transform="rotate(-90 308.1 133.6)">SW_5V</text>
<text x="384.3" y="134.4" transform="rotate(-90 384.3 134.4)">EN_3V3</text>
<text x="31.3" y="173.6" transform="rotate(-90 31.3 173.6)">EN_3V3</text>
<text x="44" y="173.6" transform="rotate(-90 44 173.6)">+3V3</text>
<text x="56.7" y="173.6" transform="rotate(-90 56.7 173.6)">FB_3V3</text>
<text x="69.4" y="173.6" transform="rotate(-90 69.4 173.6)">+5V</text>
<text x="82.1" y="173.6" transform="rotate(-90 82.1 173.6)">BST_3V3</text>
<text x="94.8" y="173.6" transform="rotate(-90 94.8 173.6)">SW_3V3</text>
<text x="107.5" y="173.6" transform="rotate(-90 107.5 173.6)">+3V3</text>
<text x="120.2" y="173.6" transform="rotate(-90 120.2 173.6)">+3V3</text>
<text x="132.9" y="173.6" transform="rotate(-90 132.9 173.6)">+3V3</text>
<text x="145.6" y="173.6" transform="rotate(-90 145.6 173.6)">+3V3</text>
<text x="165.2" y="178.6">GND</text>
<text x="176.9" y="178.6">LED_PWR_A</text>
<text x="31.3" y="185.3" transform="rotate(-90 31.3 185.3)">GND</text>
<text x="56.7" y="185.3" transform="rotate(-90 56.7 185.3)">GND</text>
<text x="69.4" y="185.3" transform="rotate(-90 69.4 185.3)">GND</text>
<text x="107.5" y="185.3" transform="rotate(-90 107.5 185.3)">GND</text>
<text x="120.2" y="185.3" transform="rotate(-90 120.2 185.3)">GND</text>
<text x="132.9" y="185.3" transform="rotate(-90 132.9 185.3)">GND</text>
<text x="44" y="187.6" transform="rotate(-90 44 187.6)">FB_3V3</text>
<text x="82.1" y="187.9" transform="rotate(-90 82.1 187.9)">SW_3V3</text>
<text x="94.8" y="186.2" transform="rotate(-90 94.8 186.2)">+3V3</text>
<text x="145.6" y="190.5" transform="rotate(-90 145.6 190.5)">LED_PWR_A</text>
</g>
</svg>
